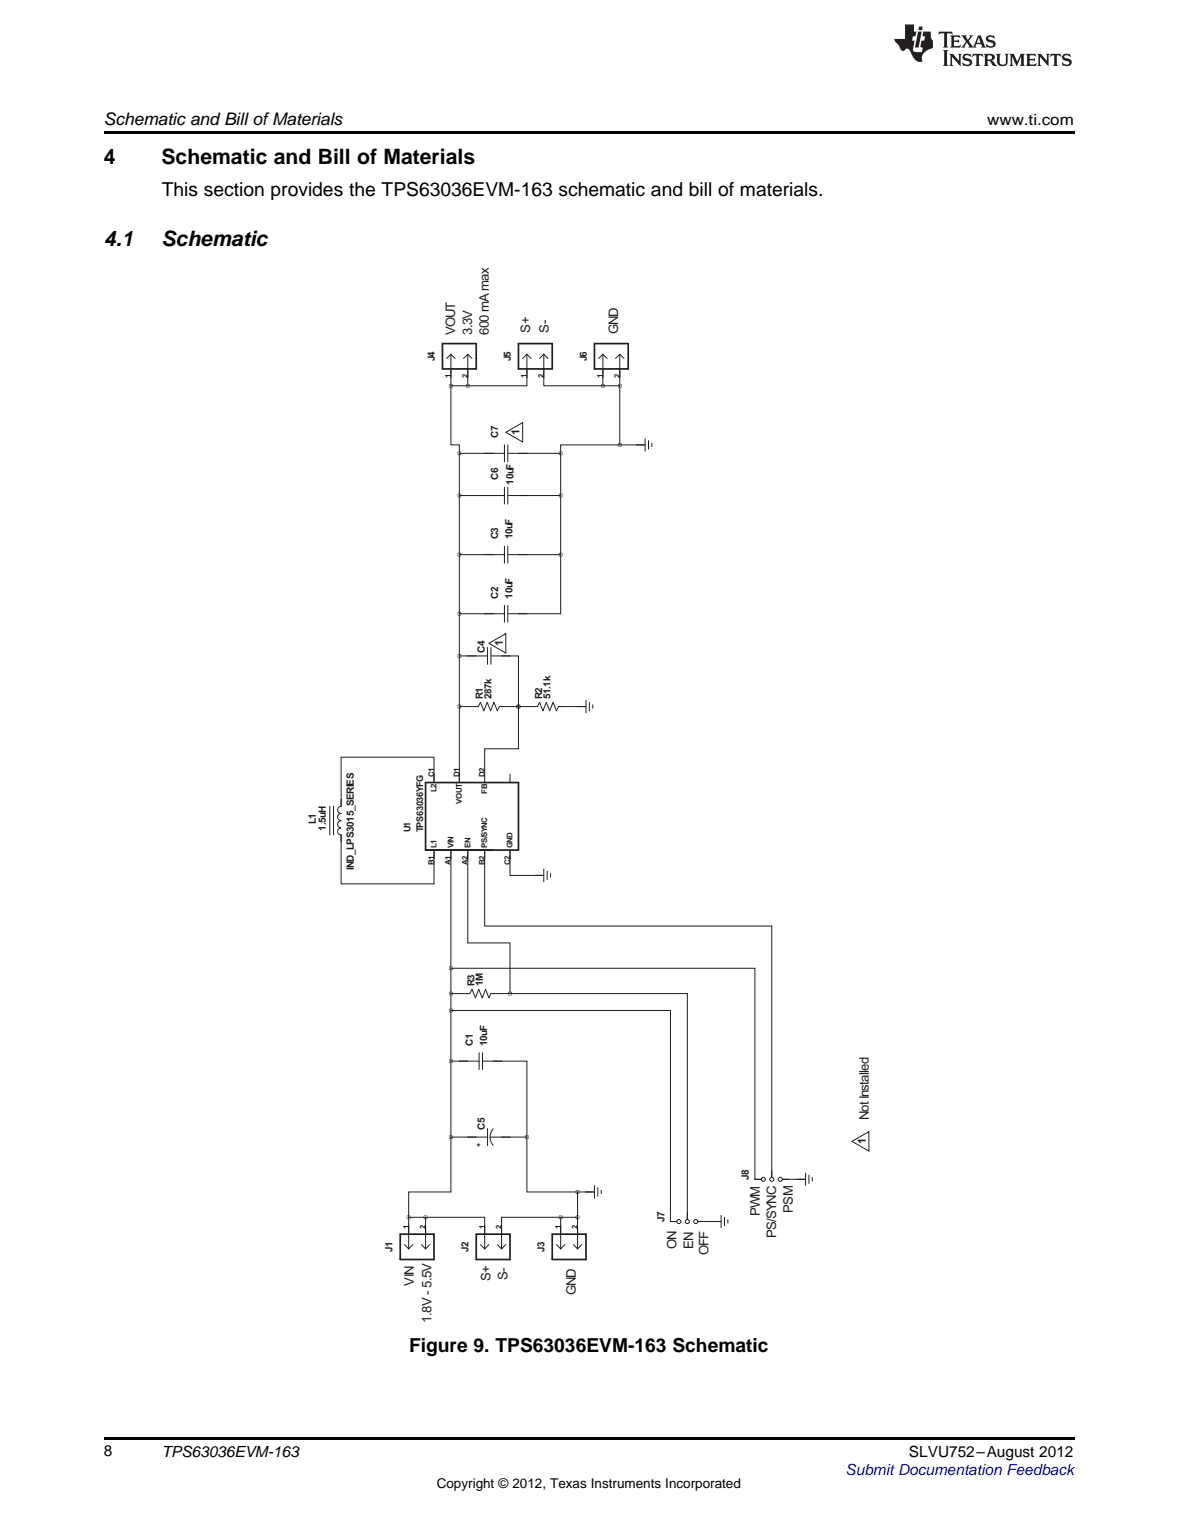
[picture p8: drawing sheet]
<svg xmlns="http://www.w3.org/2000/svg" width="216mm" height="279mm" viewBox="0 0 216 279" stroke-linecap="round" stroke-linejoin="round" font-family="sans-serif">
<g fill="none" stroke="#211c1d" stroke-width=".18">
<path d="M82.6 64.9v5.8h3.1M82.6 70.7v10.9h1.6v1.5M82.6 64.9l-.7 .8M82.6 64.9l.8 .8M85.7 64.9v5.8h10.9v-5.8M85.7 64.9l-.7 .8M85.7 64.9l.8 .8M95.8 77.5l-3.1 1.7 3.1 1.8v-3.5M96.6 64.9l-.8 .8M96.6 64.9l.7 .8M99.7 64.9v5.8h10.8v-5.8M99.7 64.9l-.8 .8"/>
<path d="M99.7 64.9l.7 .8M110.5 64.9l-.8 .8M110.5 64.9l.8 .8M113.6 64.9v5.8h-3.1M113.6 70.7v10.9h4.6M113.6 64.9l-.8 .8M113.6 64.9l.8 .8M84.2 83.1v60.4M92.5 81.6v3.1M92.5 89.3v3.1M92.5 90.8l-8.3 .1M92.5 83.1h-8.3"/>
<path d="M93.1 81.6v3.1M93.1 89.3v3.1M93.2 90.8l9.6 .1v10.8M93.2 83.1h9.6M102.8 83.1v7.8M113.6 81.6h-10.8v1.5M118.2 80.4v2.3M118.9 80.8v1.5M119.5 81.3v.6M89.4 118.7v3.1M90 118.7v3.1M92.5 112.5h-8.3"/>
<path d="M92.5 100.1v3.1M92.5 111v3.1M92.5 101.7h-8.3M92.7 116.2l-3.1 1.7 3.1 1.8v-3.5M93.1 100.1v3.1M93.1 111v3.1M93.2 101.7h9.6M102.8 101.7v10.8h-9.6M89.4 120.3h-5.2M90.1 120.3h4.9v17h-6.2v6.2M107.4 129.5h-5l-.4 .8-.6-1.5-.7 1.5-.6-1.5-.6 1.5-.6-1.5-.4 .7h-7l-.3 .8-.7-1.5-.6 1.5-.6-1.5-.6 1.5-.6-1.5-.4 .7h-3.5M107.4 128.4v2.3"/>
<path d="M108 128.8v1.5M108.6 129.2v.6M60.4 147.8v5.3M61.1 147.8v5.3M62.5 150.5a.65 .65 0 0 0-.6 .6 .65 .65 0 0 0 .6 .7 .65 .65 0 0 0-.6 .6 .65 .65 0 0 0 .6 .7v8.9h17v-6.2M79.5 143.5v-4.7h-17v9a.65 .65 0 0 0-.6 .7 .65 .65 0 0 0 .6 .6 .65 .65 0 0 0-.6 .7 .65 .65 0 0 0 .6 .6M82.6 155.8v52.7M85.7 155.8v17.1h7.8v9.3M88.8 155.8v14h52.6v46M93.5 155.8v4.7h6.2M93.5 141.9v1.6M99.7 159.3v2.3"/>
<path d="M100.3 159.7v1.6M82.6 177.5h55.8v38.7h1.1M100.9 160.2v.6M82.6 185.3h40.3v38.6h1.1M82.6 194.5h5.2M82.6 182.2h3.5l.4-.8 .6 1.5 .6-1.5 .7 1.5 .6-1.5 .6 1.5 .4-.7h3.5M87.8 193v3.1M88.4 193v3.1M88.5 194.5h8.1v14h-6.8M93.5 182.2h32.5v41.4M89.4 208.5h-6.8v10h-7.7v4.7M89.4 206.9v3.1"/>
<path d="M90.4 207a2.29 2.29 0 0 0 0 3M96.6 208.5v10h9.3M108.9 218.5h-3v4.7M108.9 217.4v2.3M109.6 217.8v1.5M110.2 218.2v.6M143.4 216.2h4.2M147.6 215.1v2.3M148.3 215.4v1.6M148.9 215.9v.6M159.2 207.5l-3 1.7 3 1.8v-3.5M74.1 228.2l.8 .8"/>
<path d="M74.9 223.2v5.8M74.9 223.2h3.1M75.7 228.2l-.8 .8M77.2 228.2l.8 .8M78 223.2h10.8v5.8M78 223.2v5.8M78.8 228.2l-.8 .8M88.1 228.2l.7 .8M89.6 228.2l-.8 .8M91.2 228.2l.7 .8M92.7 228.2l-.8 .8M102 228.2l.8 .8"/>
<path d="M102.8 229v-5.8h3.1v5.8M102.8 223.2h-10.9v5.8M103.5 228.2l-.7 .8M105.1 228.2l.8 .8M106.6 228.2l-.7 .8M127.9 223.9h4.3M132.2 222.8v2.3M132.8 223.2v1.5M133.4 223.6v.7"/>
<circle cx="139.9" cy="216.2" r=".37"/>
<circle cx="141.4" cy="216.2" r=".37"/>
<circle cx="143" cy="216.2" r=".37"/>
<circle cx="124.4" cy="223.9" r=".37"/>
<circle cx="126" cy="223.9" r=".37"/>
<circle cx="127.5" cy="223.9" r=".37"/>
</g>
<path d="M81.1 63h6.2v4.6h-6.2zM95 63h6.2v4.6h-6.2zM108.9 63h6.2v4.6h-6.2zM78 143.5h17v12.3h-17zM73.4 226.3h6.1v4.6h-6.1zM87.3 226.3h6.2v4.6h-6.2zM101.2 226.3h6.2v4.6h-6.2z" fill="none" stroke="#211c1d" stroke-width=".31"/>
<path d="M105.8 223.2a.05 .05 0 0 0 .1 0 .05 .05 0 0 0-.1 0zM102.7 223.2a.05 .05 0 0 0 .1 0 .05 .05 0 0 0-.1 0zM85.7 70.7a.05 .05 0 0 0 .1 0 .05 .05 0 0 0-.1 0zM82.6 70.7a.05 .05 0 0 0 .1 0 .05 .05 0 0 0-.1 0zM105.8 218.5a.05 .05 0 0 0 .1 0 .05 .05 0 0 0-.1 0zM82.6 194.5a.05 .05 0 0 0 .1 0 .05 .05 0 0 0-.1 0zM82.6 185.3a.05 .05 0 0 0 .1 0 .05 .05 0 0 0-.1 0zM82.6 182.2a.05 .05 0 0 0 .1 0 .05 .05 0 0 0-.1 0zM82.6 208.5a.05 .05 0 0 0 .1 0 .05 .05 0 0 0-.1 0zM96.5 208.5a.05 .05 0 0 0 .1 0 .05 .05 0 0 0-.1 0zM102.7 101.7a.05 .05 0 0 0 .1 0 .05 .05 0 0 0-.1 0zM102.7 90.8a.05 .05 0 0 0 .1 0 .05 .05 0 0 0-.1 0zM102.7 83.1a.05 .05 0 0 0 .1 0 .05 .05 0 0 0-.1 0zM82.6 177.5a.05 .05 0 0 0 .1 0 .05 .05 0 0 0-.1 0zM93.4 182.2a.05 .05 0 0 0 .1 0 .05 .05 0 0 0-.1 0z" fill="#211c1d"/>
<g fill="none" stroke="#211c1d" stroke-width=".7">
<circle cx="82.6" cy="70.7" r=".03"/>
<circle cx="85.7" cy="70.7" r=".03"/>
<circle cx="110.5" cy="70.7" r=".03"/>
<circle cx="113.6" cy="70.7" r=".03"/>
<circle cx="84.2" cy="83.1" r=".03"/>
<circle cx="84.2" cy="90.8" r=".03"/>
<circle cx="102.8" cy="83.1" r=".03"/>
<circle cx="102.8" cy="90.8" r=".03"/>
<circle cx="113.6" cy="81.6" r=".02"/>
<circle cx="84.2" cy="112.5" r=".03"/>
<circle cx="84.2" cy="101.7" r=".03"/>
<circle cx="102.8" cy="101.7" r=".03"/>
<circle cx="84.2" cy="120.3" r=".03"/>
<circle cx="84.2" cy="129.5" r=".03"/>
<circle cx="95" cy="129.5" r=".03"/>
<circle cx="82.6" cy="177.5" r=".02"/>
<circle cx="82.6" cy="185.3" r=".02"/>
<circle cx="82.6" cy="182.2" r=".03"/>
<circle cx="82.6" cy="194.5" r=".03"/>
<circle cx="93.5" cy="182.2" r=".03"/>
<circle cx="82.6" cy="208.5" r=".03"/>
<circle cx="96.6" cy="208.5" r=".03"/>
<circle cx="105.9" cy="218.5" r=".02"/>
<circle cx="74.9" cy="223.2" r=".03"/>
<circle cx="78" cy="223.2" r=".03"/>
<circle cx="102.8" cy="223.2" r=".03"/>
<circle cx="105.9" cy="223.2" r=".02"/>
</g>
<g fill="#231f20">
<path d="M172.1 5.8l-.1 .6a.77 .77 0 0 1 1-.1v2.1l-.2 .3h1l-.2-.3v-2.3a.99 .99 0 0 1 1 .3l-.1-.6zM174.1 6.5l.3 .4v1.5l-.3 .3h1.9l.1-.5a1.12 1.12 0 0 1-1.2 .2l-.1-.7h.6l.4 .2v-.7l-.4 .2h-.6v-.5l.2-.1a.96 .96 0 0 1 1 .2l-.1-.5zM176.1 6.5l.9 1.1-.9 1.1h.8l-.1-.2 .4-.7 .4 .7-.2 .2h1.6l-.2-.2 .1-.4h.9l.2 .4-.2 .2h.9l-.2-.3-.8-1.9h-.5l-.9 2.1-.7-1.1 .8-1h-.8l.2 .1-.1 .2-.3 .5-.4-.6 .2-.2zM179.4 6.9l.3 .9h-.7zM180.9 6.6a.63 .63 0 0 0-.2 .7 .63 .63 0 0 0 .6 .4l.6 .2 .1 .2a.75 .75 0 0 1-.7 .4 .75 .75 0 0 1-.6-.5l.1 .7 .2-.1a.89 .89 0 0 0 1 .1 .89 .89 0 0 0 .4-.9 1.4 1.4 0 0 0-1.2-.6l-.1-.3a1.04 1.04 0 0 1 1.2 .2l-.1-.6-.2 .1-.5-.1zM172.8 9.2l.3 .3v2.2l-.3 .4h1l-.2-.4v-2.2l.2-.3zM174 9.9l.2 .3v1.5l-.2 .4h.7l-.2-.4v-1.3l1.6 1.7v-1.9l.2-.3h-.7l.2 .3v.9l-1.2-1.2zM176.6 10a.62 .62 0 0 0-.2 .7 .62 .62 0 0 0 .6 .4l.6 .2 .1 .2a.76 .76 0 0 1-.7 .4 .76 .76 0 0 1-.6-.5l.1 .7 .2-.1a.89 .89 0 0 0 1 .1 .89 .89 0 0 0 .4-.9 1.4 1.4 0 0 0-1.2-.6l-.1-.3a1.04 1.04 0 0 1 1.2 .1l-.1-.5-.2 .1-.5-.2zM178.3 9.9l-.1 .6a.61 .61 0 0 1 .7-.3v1.5l-.2 .4h1l-.3-.4v-1.5a.63 .63 0 0 1 .8 .3l-.1-.6zM180.3 9.9l.2 .3v1.5l-.2 .4h.9l-.2-.2v-.7h.4l.2 .2a.76 .76 0 0 0 1.1 .6l-1-.9a.58 .58 0 0 0 .6-.6 .58 .58 0 0 0-.5-.6zM181 10.2l.1-.1a.45 .45 0 0 1 .6 .1 .45 .45 0 0 1 .1 .5l-.2 .2h-.6zM182.5 9.9l.2 .2a2.17 2.17 0 0 0 .4 1.9 .99 .99 0 0 0 1.6-.7v-1.1l.2-.3h-.8l.2 .2a1.92 1.92 0 0 1-.2 1.7 .6 .6 0 0 1-.9-.5v-1.1l.2-.3zM185 9.9l.2 .3v1.5l-.2 .4h.7l-.2-.4v-1.4l.8 1.8 .8-1.8v1.4l-.2 .4h1l-.3-.4v-1.5l.3-.3h-.8l-.7 1.4-.6-1.4zM188 9.9l.2 .3v1.5l-.2 .4h1.8l.2-.6a1.12 1.12 0 0 1-1.2 .3l-.1-.7h.6l.4 .1v-.6l-.4 .2h-.6v-.5l.2-.2a.96 .96 0 0 1 1 .3l-.1-.5zM190.1 9.9l.2 .3v1.5l-.2 .4h.7l-.2-.4v-1.3l1.6 1.7v-1.9l.2-.3h-.7l.2 .3v.9l-1.1-1.2zM192.6 9.9l-.1 .6a.61 .61 0 0 1 .7-.3v1.5l-.2 .4h.9l-.2-.4v-1.5a.63 .63 0 0 1 .8 .3l-.2-.6zM194.9 10a.62 .62 0 0 0-.2 .7 .62 .62 0 0 0 .6 .4l.5 .2 .2 .2a.76 .76 0 0 1-.7 .4 .76 .76 0 0 1-.7-.5l.2 .7 .1-.1a.89 .89 0 0 0 1 .1 .89 .89 0 0 0 .5-.9 1.4 1.4 0 0 0-1.2-.6l-.1-.3a1.04 1.04 0 0 1 1.2 .1l-.2-.5-.2 .1-.5-.2z"/>
<path d="M165.9 4.5v2.6h-2l.1 .4 .8 .9a.91 .91 0 0 0 .9 .9 .56 .56 0 0 1 .5-.4 .56 .56 0 0 1 .5 .3l.4 .8a1.53 1.53 0 0 0 2 1.3 1.54 1.54 0 0 1 1-2.1l.9-.4-.1-1.4a1.52 1.52 0 0 1-.3-1.6h-1.4l-.2 .9h.5l-.1 .8h-.5l-.2 .9v.2l.4 .1-.1 .9a1.93 1.93 0 0 1-1.7-.3l.3-1.8h-.4l.1-.8h.5l.2-.9h-.5v-1.3zM168.3 5.8l-.6 2.9h.7l.5-2.9zM168.4 4.9l-.1 .6h.7l.1-.6z"/>
</g>
<path d="M19 24h177.8v.6h-177.8zM19 263.5h177.8v.6h-177.8z" fill="#000"/>
<g font-size="3.9">
<text x="19" y="30">4</text>
<text x="29.6" y="30">Schematic and Bill of Materials</text>
<text x="19" y="45.2">4.1</text>
<text x="29.6" y="45.2">Schematic</text>
</g>
<g font-size="3.5">
<text x="29.6" y="36">This section provides the TPS63036EVM-163 schematic and bill of materials.</text>
<text x="75" y="247.9">Figure 9. TPS63036EVM-163 Schematic</text>
</g>
<text font-size="3.2" x="19" y="23">Schematic and Bill ofMaterials</text>
<g font-size="2.8">
<text x="180.9" y="23">www.ti.com</text>
<text x="19" y="267">8</text>
<text x="29.6" y="267.1">TPS63036EVM-163</text>
<text x="166.6" y="267.1">SLVU752–August 2012</text>
</g>
<text font-size="2.8" fill="#00f" x="155" y="270.4">Submit Documentation Feedback</text>
<text font-size="2.5" x="80" y="272.7">Copyright © 2012, Texas Instruments Incorporated</text>
<g font-size="2.4" fill="#211c1d">
<text x="83.4" y="61.4" transform="rotate(-90 83.4 61.4)">VOUT</text>
<text x="86.5" y="61.4" transform="rotate(-90 86.5 61.4)">3.3V</text>
<text x="89.6" y="61.4" transform="rotate(-90 89.6 61.4)">600 mA max</text>
<text x="97.2" y="61" transform="rotate(-90 97.2 61)">S+</text>
<text x="100.6" y="61" transform="rotate(-90 100.6 61)">S-</text>
<text x="113.3" y="61.3" transform="rotate(-90 113.3 61.3)">GND</text>
<text x="159.2" y="205.4" transform="rotate(-90 159.2 205.4)">Not Installed</text>
<text x="139.3" y="223" transform="rotate(-90 139.3 223)">PWM</text>
<text x="142.2" y="227" transform="rotate(-90 142.2 227)">PS/SYNC</text>
<text x="145.3" y="222.4" transform="rotate(-90 145.3 222.4)">PSM</text>
<text x="124" y="229.1" transform="rotate(-90 124 229.1)">ON</text>
<text x="127.1" y="229.1" transform="rotate(-90 127.1 229.1)">EN</text>
<text x="129.8" y="230.1" transform="rotate(-90 129.8 230.1)">OFF</text>
<text x="75.8" y="235.7" transform="rotate(-90 75.8 235.7)">VIN</text>
<text x="89.9" y="234.9" transform="rotate(-90 89.9 234.9)">S+</text>
<text x="93" y="234.6" transform="rotate(-90 93 234.6)">S-</text>
<text x="105.5" y="237.4" transform="rotate(-90 105.5 237.4)">GND</text>
<text x="79.1" y="242.5" transform="rotate(-90 79.1 242.5)">1.8V - 5.5V</text>
</g>
<g font-size="2" fill="#211c1d">
<text x="95.2" y="79.8" transform="rotate(-90 95.2 79.8)">1</text>
<text x="92.1" y="118.5" transform="rotate(-90 92.1 118.5)">1</text>
<text x="158.7" y="209.8" transform="rotate(-90 158.7 209.8)">1</text>
</g>
<g font-size="1.8" fill="#211c1d">
<text x="79.7" y="66.2" transform="rotate(-90 79.7 66.2)">J4</text>
<text x="93.6" y="66.2" transform="rotate(-90 93.6 66.2)">J5</text>
<text x="107.6" y="66.2" transform="rotate(-90 107.6 66.2)">J6</text>
<text x="91.3" y="80.3" transform="rotate(-90 91.3 80.3)">C7</text>
<text x="91.3" y="88.1" transform="rotate(-90 91.3 88.1)">C6</text>
<text x="94.1" y="88.8" transform="rotate(-90 94.1 88.8)">10uF</text>
<text x="91.3" y="98.9" transform="rotate(-90 91.3 98.9)">C3</text>
<text x="93.9" y="98.9" transform="rotate(-90 93.9 98.9)">10uF</text>
<text x="91.3" y="109.7" transform="rotate(-90 91.3 109.7)">C2</text>
<text x="93.9" y="109.7" transform="rotate(-90 93.9 109.7)">10uF</text>
<text x="88.8" y="119.6" transform="rotate(-90 88.8 119.6)">C4</text>
<text x="88.5" y="128.1" transform="rotate(-90 88.5 128.1)">R1</text>
<text x="90.1" y="128.1" transform="rotate(-90 90.1 128.1)">287k</text>
<text x="99.4" y="128.1" transform="rotate(-90 99.4 128.1)">R2</text>
<text x="100.9" y="128.1" transform="rotate(-90 100.9 128.1)">51.1k</text>
<text x="57.9" y="151.1" transform="rotate(-90 57.9 151.1)">L1</text>
<text x="59.7" y="152.3" transform="rotate(-90 59.7 152.3)">1.5uH</text>
<text x="64.8" y="159.5" transform="rotate(-90 64.8 159.5)">IND_LPS3015_SERIES</text>
<text x="87" y="180.8" transform="rotate(-90 87 180.8)">R3</text>
<text x="88.5" y="180.8" transform="rotate(-90 88.5 180.8)">1M</text>
<text x="86.7" y="191.8" transform="rotate(-90 86.7 191.8)">C1</text>
<text x="89.3" y="191.8" transform="rotate(-90 89.3 191.8)">10uF</text>
<text x="88.8" y="207.1" transform="rotate(-90 88.8 207.1)">C5</text>
<text x="137.3" y="216.3" transform="rotate(-90 137.3 216.3)">J8</text>
<text x="121.8" y="224" transform="rotate(-90 121.8 224)">J7</text>
<text x="72" y="229.5" transform="rotate(-90 72 229.5)">J1</text>
<text x="85.9" y="229.5" transform="rotate(-90 85.9 229.5)">J2</text>
<text x="99.8" y="229.5" transform="rotate(-90 99.8 229.5)">J3</text>
</g>
<g font-size="1.7" fill="#211c1d">
<text x="75.2" y="152.6" transform="rotate(-90 75.2 152.6)">U1</text>
<text x="77.5" y="152.6" transform="rotate(-90 77.5 152.6)">TPS63036YFG</text>
</g>
<g font-size="1.4" fill="#211c1d">
<text x="82.6" y="69.4" transform="rotate(-90 82.6 69.4)">1</text>
<text x="85.7" y="69.4" transform="rotate(-90 85.7 69.4)">2</text>
<text x="96.6" y="69.4" transform="rotate(-90 96.6 69.4)">1</text>
<text x="99.7" y="69.4" transform="rotate(-90 99.7 69.4)">2</text>
<text x="110.5" y="69.4" transform="rotate(-90 110.5 69.4)">1</text>
<text x="113.6" y="69.4" transform="rotate(-90 113.6 69.4)">2</text>
<text x="79.5" y="142.5" transform="rotate(-90 79.5 142.5)">C1</text>
<text x="84.2" y="142.5" transform="rotate(-90 84.2 142.5)">D1</text>
<text x="88.8" y="142.5" transform="rotate(-90 88.8 142.5)">D2</text>
<text x="80" y="145.3" transform="rotate(-90 80 145.3)">L2</text>
<text x="84.7" y="147.3" transform="rotate(-90 84.7 147.3)">VOUT</text>
<text x="89.3" y="145.5" transform="rotate(-90 89.3 145.5)">FB</text>
<text x="80" y="155.5" transform="rotate(-90 80 155.5)">L1</text>
<text x="83.1" y="155.5" transform="rotate(-90 83.1 155.5)">VIN</text>
<text x="86.2" y="155.5" transform="rotate(-90 86.2 155.5)">EN</text>
<text x="89.3" y="155.5" transform="rotate(-90 89.3 155.5)">PS/SYNC</text>
<text x="94" y="155.5" transform="rotate(-90 94 155.5)">GND</text>
<text x="79.5" y="158.5" transform="rotate(-90 79.5 158.5)">B1</text>
<text x="82.6" y="158.5" transform="rotate(-90 82.6 158.5)">A1</text>
<text x="85.7" y="158.5" transform="rotate(-90 85.7 158.5)">A2</text>
<text x="88.8" y="158.5" transform="rotate(-90 88.8 158.5)">B2</text>
<text x="93.5" y="158.6" transform="rotate(-90 93.5 158.6)">C2</text>
<text x="74.9" y="225.2" transform="rotate(-90 74.9 225.2)">1</text>
<text x="78" y="225.2" transform="rotate(-90 78 225.2)">2</text>
<text x="88.8" y="225.2" transform="rotate(-90 88.8 225.2)">1</text>
<text x="91.9" y="225.2" transform="rotate(-90 91.9 225.2)">2</text>
<text x="102.8" y="225.2" transform="rotate(-90 102.8 225.2)">1</text>
<text x="105.9" y="225.2" transform="rotate(-90 105.9 225.2)">2</text>
</g>
<text font-size="1.3" fill="#211c1d" x="88.2" y="210.2" transform="rotate(-90 88.2 210.2)">+</text>
</svg>
